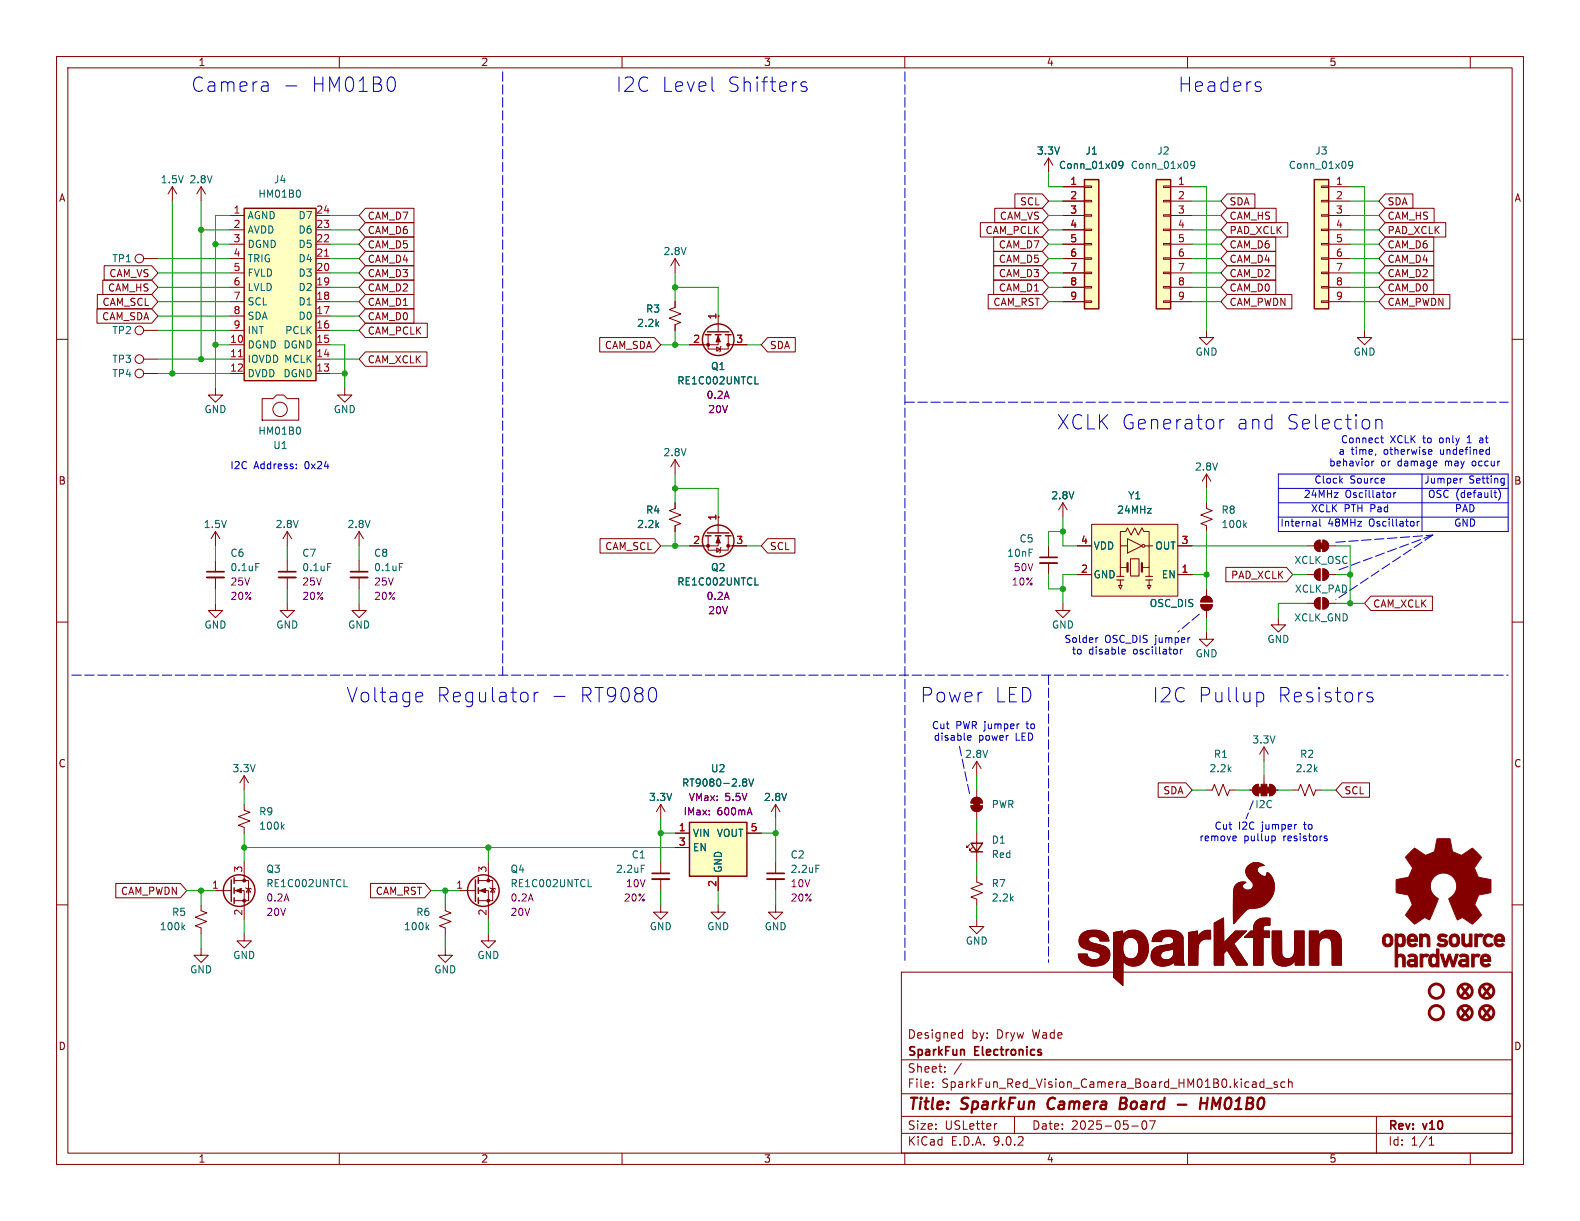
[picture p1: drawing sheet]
<svg xmlns="http://www.w3.org/2000/svg" width="279mm" height="216mm" viewBox="0 0 279 216" stroke-linecap="round" stroke-linejoin="round" font-family="sans-serif">
<g fill="none" stroke="#840000" stroke-width=".18">
<path d="M10 10h259.4v195.9h-259.4zM12 12h255.4v191.9h-255.4zM60 10v2M110 10v2M160 10v2M210 10v2M260 10v2M119.4 45.7l.7 1.3M119.4 45.7v2.6M119.4 45.7l-.8 1.3M10 60h2M25.4 63.5h2.5"/>
<path d="M267.4 60h2M10 110h2M267.4 110h2M137.2 142.2l.7 1.3M137.2 142.2v2.6M137.2 142.2l-.8 1.3M10 160h2M159.4 171.9h108v32h-108zM267.4 160h2M159.4 197.4h108M159.4 193.4h108M159.4 187.4h108"/>
<path d="M164.9 192.1v.2M164.9 191.4v.1M167.1 189.4v.2M167.1 188.7v.1M169.8 182.6l.4 .1M170 188l-1.3 1.9M170.2 182.1v1.5M170.2 183.5l-.4 .1M176.3 198.7l-.3 .1M179.4 197.4v3M200.1 199.1h1.2M202.1 198.3l.2-.1a.81 .81 0 0 1 .6 .6 .81 .81 0 0 1-.3 .8l-.2 .1a.81 .81 0 0 1-.3-1.4z"/>
<path d="M203.3 198.2h1l-.7 1.5M223.5 190.8v1.5M223.5 191.4l-.4-.1-.3 .3v.4l.1 .2h.6M223.9 192.4h1.1M225.9 191.4l-.4-.1-.2 .2 .1 .2 .5 .2v.3h-.6M227.2 191.4l-.4-.1-.3 .3v.4l.1 .2h.6M227.9 191.4l.2-.1 .3 .1 .1 .9M227.9 190.8v1.5M243.4 197.4v6.5M60 203.9v2M110 203.9v2M159.4 200.4h108"/>
<path d="M160 203.9v2M210 203.9v2M252.7 202.5h.9M252.7 201.4l.4-.4v1.5M260 203.9v2"/>
<circle cx="24.6" cy="63.5" r=".76"/>
</g>
<path d="M185.5 194.4a1.27 1.27 0 0 0 0 1.6M198.1 195.1h.7M198.8 195.1l.3 .1M198.9 194.1h-.7l-.2 2 .9-.1M199 195l-.2 .1M208.3 195.3h1.5M212.3 195.1h1.1M212.4 194.1l-.2 2M213.6 194.1l-.3 2M215 195.5l-.5-1.4-.2 2" fill="none" stroke="#840000" stroke-width=".4"/>
<path d="M121.9 145.4h10.2v9.5h-10.2z" fill="#ffffc2"/>
<path d="M121.9 145.4h10.2v9.5h-10.2z" fill="none" stroke="#840000" stroke-width=".25"/>
<path d="M119.4 147.3h2.5M119.4 149.9h2.5M127 154.9v2.6M132.1 147.3h2.5M35.6 160v1l1 .4-2.1 .8 2.1 .7-2.1 .8 1.1 .4v1" fill="none" stroke="#840000" stroke-width=".18"/>
<path d="M131.6 137.7h.2l.2 .3-.2 .3M131.6 138.3h.2M131.8 138.3l.2 .2v.3l-.1 .1-.3 .1M132.4 137.7l.4 1.3 .5-1.3M32.3 163.9l.4 .5M32.7 163.6l-.5 .4" fill="none" stroke="#006464" stroke-width=".18"/>
<path d="M232.4 31.8h2.5v22.8h-2.5z" fill="#ffffc2"/>
<g fill="none" stroke="#840000" stroke-width=".25">
<path d="M232.4 31.8h2.5v22.8h-2.5zM124.7 94.7h1M125.1 94.2h3.8M126.5 94.7h1M128.3 94.7h1M40.9 155.6v3.8M41.4 155.2v1M41.4 157v1M41.4 158.8v1M84.1 155.6v3.8M84.6 155.2v1M84.6 157v1"/>
<path d="M84.6 158.8v1"/>
<circle cx="127" cy="95.6" r="2.79"/>
<circle cx="42.3" cy="157.5" r="2.79"/>
<circle cx="85.5" cy="157.5" r="2.79"/>
</g>
<g fill="none" stroke="#840000" stroke-width=".18">
<path d="M30.5 33l.7 1.3M30.5 33v2.6M30.5 33l-.8 1.3M35.6 33l.7 1.3M35.6 33v2.6M35.6 33l-.8 1.3M233.7 32.9h1.2v.2h-1.2zM233.7 35.4h1.2v.3h-1.2zM233.7 38h1.2v.2h-1.2zM234.9 33h3.9M234.9 35.6h3.9M234.9 38.1h3.9"/>
<path d="M233.7 40.5h1.2v.3h-1.2zM233.7 43.1h1.2v.2h-1.2zM233.7 45.6h1.2v.2h-1.2zM233.7 48.1h1.2v.3h-1.2zM233.7 50.7h1.2v.2h-1.2zM233.7 53.2h1.2v.3h-1.2zM234.9 40.6h3.9M234.9 43.2h3.9M234.9 45.7h3.9M234.9 48.3h3.9M234.9 50.8h3.9M234.9 53.3h3.9"/>
<path d="M46.4 70.5h1.9l.6-.6h1.3l.6 .6h2v3.8h-6.4zM61 68.6v1.3h1.2l-1.2 1.2-1.3-1.2h1.3M50.8 94v2.5M50.8 99.1v2M50.8 94l.8 1.3M50.8 94l-.8 1.3M119.4 88.9v1l-1 .4 2 .8-2 .7 2 .8-1 .4v1M125.2 94.7v2.6h3.6v-2.6M126.7 96.9l.7 .4-.7 .4zM127 94.7v1.8h-5.1M127 91.4v2.8M127.5 96.8l-.1 .1v.8l-.1 .1"/>
<path d="M128.8 96.5h3.3M50.8 106.7v1.3h1.3l-1.3 1.2-1.3-1.2h1.3M50.8 102.1v2M43.2 137.2v2.5M43.2 137.2l-.8 1.2M43.2 137.2l.7 1.2M213.4 139.7h1l.4-1 .7 2 .8-2 .7 2 .4-1h1M38.1 157.5h2.8M41.4 155.7h2.5v3.6h-2.5M41.4 157.5h1.8v5.1M43.2 142.2v1.1l1 .3-2 .8 2 .8-2 .7 1 .4v1M43.2 152.4v3.3"/>
<path d="M43.4 157l.2 .1h.7l.1 .1M43.9 157.1l.4 .6h-.7zM81.3 157.5h2.8M84.6 155.7h2.5v3.6h-2.5M84.6 157.5h1.8v5.1M86.4 152.4v3.3M86.6 157l.1 .1h.8l.1 .1M87.1 157.1l.4 .6h-.8zM116.8 142.2v2.6M116.8 152.4v2M116.8 155.4v2.1M116.8 142.2l-.7 1.3"/>
<path d="M116.8 142.2l.8 1.3M137.2 152.4v2M137.2 155.4v2.1M43.2 165.1v1.3h1.2l-1.2 1.2-1.3-1.2h1.3M78.7 160v1l1.1 .4-2.1 .8 2.1 .7-2.1 .8 1 .4v1M86.4 165.1v1.3h1.2l-1.2 1.2-1.3-1.2h1.3M116.8 160v1.3h1.3l-1.3 1.3-1.2-1.3h1.2M127 160v1.3h1.3l-1.3 1.3-1.3-1.3h1.3M137.2 160v1.3h1.2l-1.2 1.3-1.3-1.3h1.3"/>
<circle cx="49.5" cy="72.4" r="1.27"/>
</g>
<path d="M239.2 29.1l-.2 .2-.4-.1-.1-.1 .1-.5 .4-.1 .2 .1a.84 .84 0 0 1-.3 1.2h-.3M53 75.6l.1 .4-.1 .7M57.9 99.6h.6M133.5 103.4h.6M49.9 146.1l.3 .5M50.2 145.8l-.4 .5M60.8 156.8h.6M104 156.8h.6M113.4 153h.6M144.3 153h.6M75.5 163.9l.3 .5M75.8 163.6l-.4 .4" fill="none" stroke="#006464" stroke-width=".18"/>
<path d="M49.3 101.1h3M115.3 154.4h3.1M135.6 154.4h3.1" fill="none" stroke="#840000" stroke-width=".3"/>
<path d="M49.3 102.1h3M115.3 155.4h3.1M135.6 155.4h3.1" fill="none" stroke="#840000" stroke-width=".33"/>
<g fill="#840000" stroke="#840000" stroke-width=".18">
<path d="M84.8 157.5l1.1-.4v.8z"/>
<path d="M41.7 157.5l1-.4v.8z"/>
<path d="M127 95l.4 1h-.8z"/>
<circle cx="86.4" cy="155.7" r=".25"/>
<circle cx="86.4" cy="159.3" r=".25"/>
<circle cx="43.2" cy="155.7" r=".25"/>
<circle cx="43.2" cy="159.3" r=".25"/>
<circle cx="128.8" cy="96.5" r=".25"/>
<circle cx="125.2" cy="96.5" r=".25"/>
</g>
<path d="M204.5 31.8h2.5v22.8h-2.5z" fill="#ffffc2"/>
<g fill="none" stroke="#840000" stroke-width=".25">
<path d="M204.5 31.8h2.5v22.8h-2.5zM124.7 59.2h1M125.1 58.7h3.8M126.5 59.2h1M128.3 59.2h1"/>
<circle cx="127" cy="60.1" r="2.79"/>
</g>
<g fill="none" stroke="#840000" stroke-width=".18">
<path d="M205.7 32.9h1.3v.2h-1.3zM205.7 35.4h1.3v.3h-1.3zM205.7 38h1.3v.2h-1.3zM207 33h3.8M207 35.6h3.8M207 38.1h3.8M25.4 45.7h2.5M25.4 58.4h2.5M125.2 59.2v2.5h3.6v-2.5M127 59.2v1.8h-5.1M127 55.9v2.8M205.7 40.5h1.3v.3h-1.3z"/>
<path d="M205.7 43.1h1.3v.2h-1.3zM205.7 45.6h1.3v.2h-1.3zM205.7 48.1h1.3v.3h-1.3zM205.7 50.7h1.3v.2h-1.3zM205.7 53.2h1.3v.3h-1.3zM207 40.6h3.8M207 43.2h3.8M207 45.7h3.8M207 48.3h3.8M207 50.8h3.8M207 53.3h3.8M126.7 61.3l.7 .4-.7 .4z"/>
<path d="M127.5 61.2l-.1 .1v.8l-.1 .1M128.8 61h3.3M119.4 81.3l.7 1.3M119.4 81.3v2.5M119.4 81.3l-.8 1.3M35.6 167.6v1.3h1.2l-1.2 1.3-1.3-1.3h1.3M78.7 167.6v1.3h1.3l-1.3 1.3-1.2-1.3h1.2"/>
<circle cx="24.6" cy="58.4" r=".76"/>
<circle cx="24.6" cy="45.7" r=".76"/>
</g>
<path d="M211.3 29.1l-.3 .2-.3-.1-.2-.1 .2-.5 .3-.1 .2 .1a.84 .84 0 0 1-.3 1.2h-.2M133.5 67.9h.6" fill="none" stroke="#006464" stroke-width=".18"/>
<g fill="#840000" stroke="#840000" stroke-width=".18">
<path d="M127 59.4l.4 1.1h-.8z"/>
<circle cx="128.8" cy="61" r=".25"/>
<circle cx="125.2" cy="61" r=".25"/>
</g>
<path d="M191.8 31.8h2.5v22.8h-2.5z" fill="#ffffc2"/>
<path d="M191.8 31.8h2.5v22.8h-2.5z" fill="none" stroke="#840000" stroke-width=".25"/>
<g fill="none" stroke="#840000" stroke-width=".18">
<path d="M185.4 27.9l-.7 1.3M185.4 27.9l.8 1.3M185.4 27.9v2.6M188 33h3.8M188 35.6h3.8M188 38.1h3.8M191.8 32.9h1.2v.2h-1.2zM191.8 35.4h1.2v.3h-1.2zM191.8 38h1.2v.2h-1.2zM119.4 53.3v1.1l-1 .3 2 .8-2 .8 2 .7-1 .4v1M188 40.6h3.8M188 43.2h3.8"/>
<path d="M188 45.7h3.8M188 48.3h3.8M188 50.8h3.8M188 53.3h3.8M191.8 40.5h1.2v.3h-1.2zM191.8 43.1h1.2v.2h-1.2zM191.8 45.6h1.2v.2h-1.2zM191.8 48.1h1.2v.3h-1.2zM191.8 50.7h1.2v.2h-1.2zM191.8 53.2h1.2v.3h-1.2zM25.4 66h2.5M38.1 68.6v1.3h1.3l-1.3 1.2-1.3-1.2h1.3"/>
<path d="M38.1 94v2.5M38.1 99.1v2M38.1 94l.8 1.3M38.1 94l-.8 1.3M63.5 94l.8 1.3M63.5 94v2.5M63.5 99.1v2M63.5 94l-.8 1.3M38.1 106.7v1.3h1.3l-1.3 1.2-1.3-1.2h1.3M38.1 102.1v2M63.5 106.7v1.3h1.3l-1.3 1.2-1.3-1.2h1.3M63.5 102.1v2"/>
<circle cx="24.6" cy="66" r=".76"/>
</g>
<path d="M198.6 29.1l-.3 .2-.3-.1-.2-.1 .2-.5 .3-.1 .2 .1a.84 .84 0 0 1-.3 1.2h-.2M45.2 99.6h.6M70.6 99.6h.6" fill="none" stroke="#006464" stroke-width=".18"/>
<path d="M36.6 101.1h3M62 101.1h3" fill="none" stroke="#840000" stroke-width=".3"/>
<path d="M36.6 102.1h3M62 102.1h3" fill="none" stroke="#840000" stroke-width=".33"/>
<path d="M43.2 36.8h12.7v30.5h-12.7z" fill="#ffffc2"/>
<path d="M43.2 36.8h12.7v30.5h-12.7zM171.7 149.1h2l-1 1.5zM171.7 150.6h2" fill="none" stroke="#840000" stroke-width=".25"/>
<g fill="none" stroke="#840000" stroke-width=".18">
<path d="M40.6 38.1h2.6M55.9 38.1h2.5M40.6 40.6h2.6M40.6 43.2h2.6M40.6 45.7h2.6M40.6 48.3h2.6M40.6 50.8h2.6M40.6 53.3h2.6M40.6 55.9h2.6M40.6 58.4h2.6M55.9 40.6h2.5M55.9 43.2h2.5"/>
<path d="M55.9 45.7h2.5M55.9 48.3h2.5M55.9 50.8h2.5M55.9 53.3h2.5M55.9 55.9h2.5M55.9 58.4h2.5M213.4 58.4v1.3h1.2l-1.2 1.3-1.3-1.3h1.3M241.3 58.4v1.3h1.3l-1.3 1.3-1.3-1.3h1.3M40.6 61h2.6M40.6 63.5h2.6M40.6 66h2.6M55.9 61h2.5"/>
<path d="M55.9 63.5h2.5M55.9 66h2.5M185.4 96.5v2.1M185.4 99.6v2M188 88.9l.7 1.3M188 88.9v2.5M188 88.9l-.8 1.3M213.4 88.9v1l1 .4-2.1 .8 2.1 .7-2.1 .8 1.1 .4v1M213.4 83.8v2.6M213.4 83.8l.7 1.3M213.4 83.8l-.8 1.3M231.1 96.5h1.3"/>
<path d="M232.7 95.8l.7-.3v2a1.02 1.02 0 0 1-.9-.6 1.02 1.02 0 0 1 .2-1.1zM233.9 95.5a1.02 1.02 0 0 1 1 1 1.02 1.02 0 0 1-1 1zM234.9 96.5h1.3M188 106.7v1.3h1.2l-1.2 1.2-1.3-1.2h1.3M212.3 106.9h2.1a1.02 1.02 0 0 1-1 1 1.02 1.02 0 0 1-1.1-1zM212.6 105.7a1.02 1.02 0 0 1 1.1-.2 1.02 1.02 0 0 1 .7 .9h-2.1zM213.4 111.8v1.2h1.2l-1.2 1.3-1.3-1.3h1.3M213.4 104.1v1.3M213.4 108v1.2M226.1 109.2v1.3h1.2l-1.2 1.3-1.3-1.3h1.3M231.1 106.7h1.3M231.1 101.6h1.3"/>
<path d="M232.7 106l.7-.3v2a1.02 1.02 0 0 1-.9-.6 1.02 1.02 0 0 1 .2-1.1zM232.7 100.9l.7-.3v2a1.02 1.02 0 0 1-.9-.6 1.02 1.02 0 0 1 .2-1.1zM233.9 105.7a1.02 1.02 0 0 1 1 1 1.02 1.02 0 0 1-1 1zM233.9 100.6a1.02 1.02 0 0 1 1 1 1.02 1.02 0 0 1-1 1zM234.9 106.7h1.3M234.9 101.6h1.3M172.7 134.6v2.6M172.7 139.7v1.3M172.7 134.6l.8 1.3M172.7 134.6l-.7 1.3M221 139.7h1.2M221.8 139l.7-.3v2a1.02 1.02 0 0 1-.9-.6 1.02 1.02 0 0 1 .2-1.1z"/>
<path d="M223.5 132.1l-.7 1.3M223.5 132.1l.8 1.3M223.5 132.1v2.5M223.5 137.2v1.5M224.5 138.7a1.02 1.02 0 0 1 1 1 1.02 1.02 0 0 1-1 1zM224.8 139.7h1.3M228.6 139.7h1l.4-1 .8 2 .7-2 .8 2 .4-1h1M171.4 149.4l-.5 .5v-.3v.3h.3M171.7 142.5h2a1.02 1.02 0 0 1-1 1 1.02 1.02 0 0 1-1-1zM172 149.9l-.6 .5v-.3v.3h.3M172 141.3a1.02 1.02 0 0 1 1.1-.2 1.02 1.02 0 0 1 .6 .9h-2zM172.7 154.9v1.1l1 .3-2 .8 2 .8-2 .7 1 .4v1"/>
<path d="M172.7 143.5v1.3M172.7 147.3v5.1M172.7 162.6v1.2h1.3l-1.3 1.3-1.3-1.3h1.3"/>
</g>
<path d="M57.4 45.3h.7M42.2 63.1h.7" fill="none" stroke="#a90000" stroke-width=".18"/>
<path d="M53 33.7l.1 .4-.1 .6M220.1 92.8l.3 .5M220.4 92.4l-.5 .5" fill="none" stroke="#006464" stroke-width=".18"/>
<g fill="#840000" stroke="#840000" stroke-width=".18">
<path d="M232.7 106l.7-.3v2a1.02 1.02 0 0 1-.9-.6 1.02 1.02 0 0 1 .2-1.1z"/>
<path d="M233.9 105.7a1.02 1.02 0 0 1 1 1 1.02 1.02 0 0 1-1 1z"/>
<path d="M172.2 141.7h1v1h-1z"/>
<path d="M171.7 142.5h2a1.02 1.02 0 0 1-1 1 1.02 1.02 0 0 1-1-1z"/>
<path d="M172 141.3a1.02 1.02 0 0 1 1.1-.2 1.02 1.02 0 0 1 .6 .9h-2z"/>
<path d="M212.3 106.9h2.1a1.02 1.02 0 0 1-1 1 1.02 1.02 0 0 1-1.1-1z"/>
<path d="M212.6 105.7a1.02 1.02 0 0 1 1.1-.2 1.02 1.02 0 0 1 .7 .9h-2.1z"/>
<path d="M244.7 165.4a.97 .97 0 0 1 1.2-.1 .97 .97 0 0 1 .4 1.1 .94 .94 0 0 1-1 1 .94 .94 0 0 1-.8-1.1h.4a.5 .5 0 0 0 .5 .7 .5 .5 0 0 0 .5-.7 .49 .49 0 0 0-.5-.7 .49 .49 0 0 0-.5 .7h-.4v-.5z"/>
<path d="M246.7 165.2h.5v.2a.81 .81 0 0 1 .9-.2 .81 .81 0 0 1 .4 1v.1a.82 .82 0 0 1-.3 1 .82 .82 0 0 1-1-.1v1.7a.81 .81 0 0 1 1-.1 .81 .81 0 0 1 .3 1v1.2h-.4l-.1-1.2a.47 .47 0 0 0-.4-.7 .47 .47 0 0 0-.4 .7v1.2h-.5v-4.7h.5a.47 .47 0 0 0 .3 .7 .47 .47 0 0 0 .5-.6 .49 .49 0 0 0-.1-.7 .49 .49 0 0 0-.7 .1v.5h-.5z"/>
<path d="M249 169a.99 .99 0 0 1 1.2-.2 .99 .99 0 0 1 .4 1.2v1h-.4v-.2l-.3 .2a.78 .78 0 0 1-1.1-.8h.5a.47 .47 0 0 0 .5 .3 .47 .47 0 0 0 .4-.5 .76 .76 0 0 0-.9 .2h-.5a.77 .77 0 0 1 1-.6h.4a.48 .48 0 0 0-.3-.5 .48 .48 0 0 0-.6 .2z"/>
<path d="M249.1 165.4a.92 .92 0 0 1 1-.2 .92 .92 0 0 1 .6 .9v.4h-1.4a.65 .65 0 0 0 .4 .5 .65 .65 0 0 0 .7-.2l.2 .3a1.05 1.05 0 0 1-1.3 .2 1.05 1.05 0 0 1-.5-1.2h1.4a.47 .47 0 0 0-.5-.5 .47 .47 0 0 0-.4 .5h-.5z"/>
<path d="M251 165.2h.5v.2a.84 .84 0 0 1 1-.1 .84 .84 0 0 1 .4 1v1.1h-.5v-1.1a.48 .48 0 0 0-.4-.7 .48 .48 0 0 0-.5 .7v1.1h-.5z"/>
<path d="M251.1 168.7h.5v.2a.78 .78 0 0 1 1.1 0l-.4 .4a.53 .53 0 0 0-.6 0 .53 .53 0 0 0-.1 .7v1h-.5z"/>
<path d="M254 167.8h.5v3.2h-.5v-.2a.84 .84 0 0 1-1 0 .84 .84 0 0 1-.3-1h.4a.48 .48 0 0 0 .5 .7 .48 .48 0 0 0 .4-.7 .48 .48 0 0 0-.4-.7 .48 .48 0 0 0-.5 .7h-.4a.83 .83 0 0 1 .3-1 .83 .83 0 0 1 1 .1z"/>
<path d="M254.4 165.3l.3-.1h.6l.7 .2-.3 .4-.2-.1a.52 .52 0 0 0-.8 .1l.1 .2a1.01 1.01 0 0 1 1.2 .7 1.05 1.05 0 0 1-1.8 .5l-.1-.2 .3-.3a.7 .7 0 0 0 1.1 0l-.3-.2a.73 .73 0 0 1-.8-.3 .73 .73 0 0 1 0-.9z"/>
<path d="M254.7 168.7h.5l.4 1.5 .4-1a.37 .37 0 0 1 .1-.4 .37 .37 0 0 1 .4-.1l.5 1.5 .4-1.5h.5l-.7 2.3h-.4l-.5-1.6-.3 1.1a.39 .39 0 0 1-.2 .4 .39 .39 0 0 1-.4 .1z"/>
<path d="M256.6 165.3a.98 .98 0 0 1 1.2 0 .98 .98 0 0 1 .3 1.2 .92 .92 0 0 1-.9 .9 .92 .92 0 0 1-.9-1h.4a.49 .49 0 0 0 .6 .6 .49 .49 0 0 0 .4-.7 .49 .49 0 0 0-.5-.7 .49 .49 0 0 0-.5 .6v.2h-.4v-.7z"/>
<path d="M258.1 169a.97 .97 0 0 1 1.2-.3 .97 .97 0 0 1 .4 1.3v1h-.4v-.2a.81 .81 0 0 1-1.4-.5h.5a.48 .48 0 0 0 .5 .3 .48 .48 0 0 0 .4-.6h-.7l-.2 .3h-.5a.77 .77 0 0 1 1-.7h.4a.48 .48 0 0 0-.3-.5 .48 .48 0 0 0-.6 .2z"/>
<path d="M258.5 165.2h.5v.9a.52 .52 0 0 0 .1 .7 .52 .52 0 0 0 .7 0v-1.6h.5v2.2h-.5v-.2l-.3 .2a.79 .79 0 0 1-1-.5z"/>
<path d="M249.7 150.4l.5-.4 1.5 1a.58 .58 0 0 0 .9 0l.7-.3a.61 .61 0 0 0 .5-.8l.3-1.6h2.2l.1 .1 .4 1.7a.58 .58 0 0 0 .6 .7l.7 .3a.58 .58 0 0 0 .9-.2l1.4-.9 1.6 1.6-1.2 1.9 .6 1.6 2.3 .5v1.8a.36 .36 0 0 1-.1 .4 .36 .36 0 0 1-.4 .1l-1.7 .4-.5 1.2a.61 .61 0 0 0 .1 1l.9 1.3-1.6 1.6-1.6-1a.52 .52 0 0 0-.8 .1l-.2 .1a.34 .34 0 0 1-.3-.4l-1.3-3.3a2.36 2.36 0 0 0 1.3-3 2.36 2.36 0 0 0-3-1.4 2.36 2.36 0 0 0-1.4 3l.3 .7 .6 .5a.38 .38 0 0 1 .3 .2 .38 .38 0 0 1-.1 .5l-1.4 3.2-.9-.3-1.7 1.1-1.5-1.4a.3 .3 0 0 1-.2-.3 .3 .3 0 0 1 .3-.3l.9-1.4-.5-1.3a.6 .6 0 0 0-.7-.6l-1.6-.3v-2.2l2.1-.5 .6-1.2a.48 .48 0 0 0 0-.7l-1.1-1.6z"/>
<path d="M260.2 168.7h.5v.3a.69 .69 0 0 1 1-.1 .66 .66 0 0 1-.8 .3l-.2 .4v1.4h-.5z"/>
<path d="M260.8 165.2h.4v.2l.5-.3 .4 .1 .2 .1-.1 .2a.27 .27 0 0 1-.5 .1l-.4 .2-.1 1.6h-.4z"/>
<path d="M262.1 168.9a.98 .98 0 0 1 1.2 0 .98 .98 0 0 1 .3 1.1h-1.4a.58 .58 0 0 0 .4 .6 .58 .58 0 0 0 .7-.2l.3 .2a1.05 1.05 0 0 1-1.3 .3 1.05 1.05 0 0 1-.5-1.3h1.4a.47 .47 0 0 0-.5-.5 .47 .47 0 0 0-.5 .5h-.4z"/>
<path d="M262.6 165.4a1.05 1.05 0 0 1 1.5 .1l-.3 .3a.63 .63 0 0 0-.9-.1 .63 .63 0 0 0-.1 .9 .57 .57 0 0 0 1 .1l.2 .3a1.04 1.04 0 0 1-1.3 .2 1.04 1.04 0 0 1-.4-1.3z"/>
<path d="M264.6 165.3a.99 .99 0 0 1 1.1 0 .99 .99 0 0 1 .4 1.2h-1.4a.64 .64 0 0 0 1 .3l.1 .1a.27 .27 0 0 1 .1 .3 .27 .27 0 0 1-.3 .2 1.03 1.03 0 0 1-1.1-.2 1.03 1.03 0 0 1-.3-1.1h1.4a.47 .47 0 0 0-.5-.5 .47 .47 0 0 0-.4 .5h-.5z"/>
<path d="M191.2 165.3a3.7 3.7 0 0 1 4.3-.2l.5 .7 .1 .6h-1.6a1.16 1.16 0 0 0-1.7-.7 .55 .55 0 0 0-.3 .6 .55 .55 0 0 0 .6 .4l1 .3a2.36 2.36 0 0 1 2.1 1.4 2.05 2.05 0 0 1-2.2 2.4 3.3 3.3 0 0 1-3.1-1.1l-.2-1h1.6a1.25 1.25 0 0 0 1 1 1.25 1.25 0 0 0 1.3-.7 .74 .74 0 0 0-.8-.7l-.4-.1a3.1 3.1 0 0 1-2.5-1.2l-.1-.9z"/>
<path d="M196.9 164.9l1.6-.3v.8a2.5 2.5 0 0 1 2.6-.8 2.5 2.5 0 0 1 1.8 2 3.1 3.1 0 0 1-2.3 4.2 2.38 2.38 0 0 1-2-.9v4.4l-1.7-1.5v-5.1h1.6a1.53 1.53 0 0 0 1.9 1.8 2.11 2.11 0 0 0 .9-2.7 1.39 1.39 0 0 0-1.7-1 1.39 1.39 0 0 0-1 1.6l-.1 .3h-1.6z"/>
<path d="M204.3 165.1a4.1 4.1 0 0 1 4.4-.1l.5 .7 .1 4.1 .1 .9-1.7-.1-.1-.5a2.79 2.79 0 0 1-3.8-.1l-.2-.5v-.6h1.6a.98 .98 0 0 0 1.5 .8 1.57 1.57 0 0 0 .8-1.9l-.6 .2a1.89 1.89 0 0 0-1.6 .6l-.1 .3h-1.6a1.78 1.78 0 0 1 1.9-1.7l.5-.1a1.43 1.43 0 0 0 1.6-.6 .79 .79 0 0 0-1-.9 .96 .96 0 0 0-1.2 .9h-1.7l.2-.8z"/>
<path d="M210.2 164.9l1.5-.3 .1 1.1a2.13 2.13 0 0 1 2.3-1.2v1.5h-.5a1.6 1.6 0 0 0-1.7 2l-.1 2.7h-1.6z"/>
<path d="M214.7 163.2l1.7-.9v4.4l2.1-2.1h1.9l-2.2 2.3 2.4 3.7-1.9 .1-1.7-2.7-.6 .6v2.1h-1.7z"/>
<path d="M220.7 153.1a2.13 2.13 0 0 1 2.9-.1 .91 .91 0 0 0-1.3 1 1.28 1.28 0 0 0 1.6 .8l.1-.4a.78 .78 0 0 1 .8 .5 3.9 3.9 0 0 1-.1 4.1 3.9 3.9 0 0 1-3.8 1.6 8.1 8.1 0 0 0-2.5 2.4l-.3 .3v-4.2a4.1 4.1 0 0 1 .5-2.7 1.84 1.84 0 0 1 1.7-.4 .68 .68 0 0 0-.6 .8 .68 .68 0 0 0 .7 .6 .93 .93 0 0 0 1.2-.5 .93 .93 0 0 0-.4-1.2 1.79 1.79 0 0 1-.5-2.6z"/>
<path d="M222.1 163a2.63 2.63 0 0 1 2.5-.6v1.2h-.4a.61 .61 0 0 0-.7 .1 .61 .61 0 0 0-.1 .6v.3h1.1v1.2h-1.1v4.9h-1.7v-4.9h-1.7l1.2-1.2h.5l.1-1.1z"/>
<path d="M225 164.6h1.6l.1 4.1a1.18 1.18 0 0 0 1.4 .8 1.18 1.18 0 0 0 .8-1.5v-3.4h1.7v6.1h-1.6v-.9a2.34 2.34 0 0 1-3.7 .2l-.3-1z"/>
<path d="M231.5 164.6h1.6v.9a2.42 2.42 0 0 1 2.7-1 2.32 2.32 0 0 1 1.4 2.7v3.5h-1.6l-.1-3.2a1.42 1.42 0 0 0-.7-1.7 1.22 1.22 0 0 0-1.6 1.4v3.5h-1.7z"/>
<path d="M224 139.2h.5v1h-.5z"/>
<path d="M224.5 138.7a1.02 1.02 0 0 1 1 1 1.02 1.02 0 0 1-1 1z"/>
<path d="M223 138.7h1v2h-1z"/>
<path d="M222.5 139.2h.5v1h-.5z"/>
<path d="M221.8 139l.7-.3v2a1.02 1.02 0 0 1-.9-.6 1.02 1.02 0 0 1 .2-1.1z"/>
<path d="M232.7 100.9l.7-.3v2a1.02 1.02 0 0 1-.9-.6 1.02 1.02 0 0 1 .2-1.1z"/>
<path d="M233.9 100.6a1.02 1.02 0 0 1 1 1 1.02 1.02 0 0 1-1 1z"/>
<path d="M233.2 96h1v1h-1z"/>
<path d="M232.7 95.8l.7-.3v2a1.02 1.02 0 0 1-.9-.6 1.02 1.02 0 0 1 .2-1.1z"/>
<path d="M233.9 95.5a1.02 1.02 0 0 1 1 1 1.02 1.02 0 0 1-1 1z"/>
</g>
<g fill="none" stroke="#840000" stroke-width=".51">
<circle cx="254" cy="179.1" r="1.27"/>
<circle cx="254" cy="175.3" r="1.27"/>
</g>
<path d="M183.9 98.6h3" fill="none" stroke="#840000" stroke-width=".3"/>
<path d="M183.9 99.6h3" fill="none" stroke="#840000" stroke-width=".33"/>
<path d="M193 92.7h15.3v12.7h-15.3z" fill="#ffffc2"/>
<g fill="none" stroke="#840000" stroke-width=".18">
<path d="M64.6 39.4h8.6v2.5h-8.6l-1.1-1.3zM64.6 36.8h8.6v2.6h-8.6l-1.1-1.3zM173.4 39.4h10.9l1.1 1.2-1.1 1.3h-10.9zM175.9 36.8h8.4l1.1 1.3-1.1 1.3h-8.4zM179.5 34.3h4.8l1.1 1.3-1.1 1.2h-4.8zM188 33h3.8M188 35.6h3.8M188 38.1h3.8M217 34.3h4.9v2.5h-4.9l-1.1-1.2zM217 36.8h8.7v2.6h-8.7l-1.1-1.3zM217 39.4h10.7v2.5h-10.7l-1.1-1.3zM245 34.3h4.9v2.5h-4.9l-1.2-1.2z"/>
<path d="M245 36.8h8.6v2.6h-8.6l-1.2-1.3zM245 39.4h10.7v2.5h-10.7l-1.2-1.3zM17.1 54.6h9.7l1.1 1.3-1.1 1.3h-9.7zM17.2 52.1h9.6l1.1 1.2-1.1 1.3h-9.6zM18.2 49.5h8.6l1.1 1.3-1.1 1.3h-8.6zM18.4 47h8.4l1.1 1.3-1.1 1.2h-8.4zM64.6 41.9h8.6v2.6h-8.6l-1.1-1.3zM64.6 54.6h8.6v2.6h-8.6l-1.1-1.3zM64.6 57.1h11v2.6h-11l-1.1-1.3zM64.6 47h8.6v2.5h-8.6l-1.1-1.2zM64.6 49.5h8.6v2.6h-8.6l-1.1-1.3zM64.6 52.1h8.6v2.5h-8.6l-1.1-1.3z"/>
<path d="M64.6 44.4h8.6v2.6h-8.6l-1.1-1.3zM106 59.7h9.7l1.1 1.3-1.1 1.2h-9.7zM119.4 53.3v1.1M119.4 57.4v1M135.7 59.7h4.9v2.5h-4.9l-1.1-1.2zM174.7 52.1h9.6l1.1 1.2-1.1 1.3h-9.6zM175.7 44.4h8.6l1.1 1.3-1.1 1.3h-8.6zM175.7 47h8.6l1.1 1.3-1.1 1.2h-8.6zM175.7 41.9h8.6l1.1 1.3-1.1 1.3h-8.6zM175.7 49.5h8.6l1.1 1.3-1.1 1.3h-8.6zM188 40.6h3.8M188 43.2h3.8"/>
<path d="M188 45.7h3.8M188 48.3h3.8M188 50.8h3.8M188 53.3h3.8M217 41.9h8.6v2.6h-8.6l-1.1-1.3zM217 49.5h8.6v2.6h-8.6l-1.1-1.3zM217 52.1h11.4v2.5h-11.4l-1.1-1.3zM217 44.4h8.6v2.6h-8.6l-1.1-1.3zM217 47h8.6v2.5h-8.6l-1.1-1.2zM245 52.1h11.4v2.5h-11.4l-1.2-1.3zM245 49.5h8.5v2.6h-8.5l-1.2-1.3zM245 41.9h8.5v2.6h-8.5l-1.2-1.3z"/>
<path d="M245 44.4h8.5v2.6h-8.5l-1.2-1.3zM245 47h8.5v2.5h-8.5l-1.2-1.2zM64.6 62.2h10.9v2.6h-10.9l-1.1-1.3zM121.9 61h2.6M129.5 61h2.6M106.1 95.2h9.6l1.1 1.3-1.1 1.3h-9.6zM119.4 88.9v1M119.4 93v1M121.9 96.5h2.6M129.5 96.5h2.6M135.7 95.2h4.9v2.6h-4.9l-1.1-1.3zM190.5 96.5h2.5"/>
<path d="M193 92.7h15.3v12.7h-15.3zM198.1 96.5v-2.5h1l.3-.7 .6 1.3 .7-1.3 .6 1.3 .6-1.3 .3 .7h1v2.5h.6M199.4 95.3l2.5 1.2-2.5 1.3zM199.4 96.5h-1.3v3.8h1.3M199.9 98.8h1.5v3.1h-1.5zM202.4 96.5h.8v3.8h-1.3M208.3 96.5h2.5M190.5 101.6h2.5M197.5 101.9h1.3M197.5 102.6h1.3M197.8 103.5h.6l-.3 .6zM198.1 100.3v1.6"/>
<path d="M198.1 102.6v.9M202.6 101.9h1.2M202.6 102.6h1.2M202.9 103.5h.6l-.3 .6zM203.2 100.3v1.6M203.2 102.6v.9M208.3 101.6h2.5M213.4 104.1v1.3M213.4 108v1.2M216.8 100.3h10.7l1.1 1.3-1.1 1.3h-10.7zM242.4 105.4h10.9v2.6h-10.9l-1.1-1.3zM204.8 138.4h4.9l1.1 1.3-1.1 1.3h-4.9z"/>
<path d="M237.3 138.4h4.9v2.6h-4.9l-1.1-1.3zM20.5 156.2h11.4l1.1 1.3-1.1 1.3h-11.4zM65.5 156.2h9.6l1.1 1.3-1.1 1.3h-9.6zM119.4 147.3h2.5M119.4 149.9h2.5M127 154.9v2.6M132.1 147.3h2.5"/>
<circle cx="202.2" cy="96.5" r=".25"/>
</g>
<path d="M199.4 99.6v1.5M201.9 99.6v1.5" fill="none" stroke="#840000" stroke-width=".38"/>
<g fill="none" stroke="#0000c2" stroke-width=".18">
<path d="M50.6 15.2h1.9M69.8 14.1l.1 .5-.1 1.1M142.6 14.6l-.6-.1-.4 .3 .2 .4 .8 .2 .1 .3-.1 .3-.2 .2-.8-.2M222.7 15.3l.3 .4-.1 .3-.2 .2M222.7 14.5l.2 .1M215.7 74.2v1.6M216.4 74.2a.65 .65 0 0 0-.7 .4M243.3 74.2v1.6M243.3 74.4a.63 .63 0 0 1 1.1 .1v1.3M244.1 77.4h.5M244.3 77v1.1l.3 .2M252.8 79.5l.4 .1v.2l-.6 .1"/>
<path d="M259.4 78.3h.8M259.6 77.3l-.2 .1M261.8 77.4l-.1 .1M261.8 77.8l-.2 .2 .2 .3M263 79.5l.4 .1M263.4 79.1v1.2M52.4 82.8v.1M52.4 82.1v.1M226.1 83.8h40.6v10.2h-40.6zM226.1 88.9h40.6M226.1 86.4h40.6M226.1 91.4h40.6"/>
<path d="M232.7 92.3l.1 .7M232.8 93h-.1M232.8 92.5l-.1 .1M233.4 91.8v1.1l.2 .1M237 84.9l.4 .5M237.4 84.6l-.5 .5M242.6 81.5v.9M243 81.5l-.4 .3M243.3 80.3l-.1 .2M245.8 87.2l.1 .2-.1 .5M246.5 87.1v.9M246.8 87.1l-.3 .3"/>
<path d="M250.6 92.2v.8M251 92.2l-.4 .2M251.5 83.8v10.2M253.2 80.3h-.4M258.6 84.6l-.3 .1M263.4 80.3h-.4M264.2 87.1h.5M264.4 87.8l.3 .2M265 86.6a1.47 1.47 0 0 1 0 1.8M265.6 84.6h.4M266 84.6v1l-.2 .2M266 85.4h-.4"/>
<path d="M194.2 112.8l-.3 .1M198.6 114.8l.3 .1 .1 .2-.6 .1M198.9 115.6l-.3 .1M208.1 114.9l.1 .1-.1 .6M208.7 114.8v.9M208.9 114.9l-.2 .1M210.3 112.8h.1M73.9 122.4l.7 .1 .1 .5-1.2 .3M74.6 124l-.7 .1M94.5 122.4v1.7M95.2 122.4a.65 .65 0 0 0-.7 .5M98 123.1h1.9"/>
<path d="M116 122.1l.1 .4-.1 1.1M171.2 130.8h.5M171.7 130.1v.2l-.6 .2M180.1 128h.1M222.5 122.4l.7 .1 .3 .4v.7l-.2 .3-.3 .2h-.5M242.7 122.5l-.6-.1-.4 .4 .1 .3 .9 .3 .1 .2-.1 .4-.3 .1-.7-.1M218.2 147.8l.4 .1v.2l-.6 .1M218.6 148.6l-.4 .1M225.4 147.9l.1 .5-.1 .2-.4 .1M229.2 145.8h.1M234.2 148.2l.4 .1 .1 .2-.2 .2-.3-.1M234.2 147.9h.4"/>
</g>
<path d="M88.9 12.7v106.7M160 12.7v157.5M160 71.1h106.7M236.2 95.9l17.2-1.3M253.4 94.6l-17.2 11.4M253.4 94.6l-17.2 6.4M12.7 119.4h254M185.4 119.4v50.8M212.1 108.6l-3.8 3.2M171.4 140.3l-1.9-8.9M221.6 141.6l-1.3 3.2" fill="none" stroke="#0000c2" stroke-width=".18" stroke-dasharray="1.7 .6"/>
<g fill="none" stroke="#009600" stroke-width=".18">
<path d="M30.5 35.6v30.4M35.6 35.6v27.9M40.6 38.1h-2.5v30.5M58.4 38.1h5.1M185.4 30.5v2.5h2.6M185.4 35.6h2.6M185.4 38.1h2.6M210.8 35.6h5.1M210.8 33h2.6v25.4M210.8 38.1h5.1M238.8 33h2.5v25.4M238.8 35.6h5"/>
<path d="M238.8 38.1h5M27.9 53.3h12.7M27.9 50.8h12.7M27.9 45.7h12.7M27.9 48.3h12.7M27.9 55.9h12.7M27.9 58.4h12.7M35.6 40.6h5M38.1 43.2h2.5M58.4 53.3h5.1M58.4 50.8h5.1M58.4 45.7h5.1"/>
<path d="M58.4 48.3h5.1M58.4 40.6h5.1M58.4 43.2h5.1M58.4 55.9h5.1M58.4 58.4h5.1M119.4 48.3v5M119.4 58.4v2.6M119.4 50.8h7.6v5.1M185.4 53.3h2.6M185.4 50.8h2.6M185.4 45.7h2.6M185.4 48.3h2.6"/>
<path d="M185.4 40.6h2.6M185.4 43.2h2.6M210.8 53.3h5.1M210.8 50.8h5.1M210.8 45.7h5.1M210.8 48.3h5.1M210.8 40.6h5.1M210.8 43.2h5.1M238.8 53.3h5M238.8 50.8h5M238.8 45.7h5M238.8 48.3h5"/>
<path d="M238.8 40.6h5M238.8 43.2h5M27.9 63.5h12.7M27.9 66h12.7M38.1 61h2.5M58.4 61h2.6v7.6M58.4 63.5h5.1M58.4 66h2.6M116.8 61h5.1M132.1 61h2.5M38.1 96.5v2.6M50.8 96.5v2.6"/>
<path d="M63.5 96.5v2.6M116.8 96.5h5.1M119.4 83.8v5.1M119.4 94v2.5M119.4 86.4h7.6v5M132.1 96.5h2.5M188 94h-2.6v2.5M188 91.4v5.1h2.5M210.8 96.5h20.3M213.4 86.4v2.5M213.4 94v10.1M236.2 96.5h2.6v10.2"/>
<path d="M38.1 104.1v2.6M50.8 104.1v2.6M63.5 104.1v2.6M185.4 101.6v2.5h2.6M190.5 101.6h-2.5v5.1M210.8 101.6h2.6M213.4 109.2v2.6M228.6 101.6h2.5M231.1 106.7h-5v2.5M236.2 106.7h5.1M236.2 101.6h2.6M43.2 139.7v2.5"/>
<path d="M172.7 137.2v2.5M210.8 139.7h2.6M218.4 139.7h2.6M223.5 134.6v2.6M226.1 139.7h2.5M233.7 139.7h2.5M33 157.5h5.1M35.6 157.5v2.5M43.2 149.9h76.2M43.2 147.3v5.1M76.2 157.5h5.1M78.7 157.5v2.5"/>
<path d="M86.4 149.9v2.5M116.8 147.3h2.6M116.8 144.8v7.6M116.8 157.5v2.5M127 157.5v2.5M134.6 147.3h2.6M137.2 144.8v7.6M137.2 157.5v2.5M172.7 144.8v2.5M172.7 152.4v2.5M35.6 165.1v2.5M43.2 162.6v2.5"/>
<path d="M78.7 165.1v2.5M86.4 162.6v2.5M172.7 160v2.6"/>
</g>
<path d="M198.6 29.1l-.3 .2-.3-.1-.2-.1 .2-.5 .3-.1 .2 .1a.84 .84 0 0 1-.3 1.2h-.2M133.5 67.9h.6M133.5 103.4h.6M131.6 137.7h.2l.2 .3-.2 .3M131.6 138.3h.2M131.8 138.3l.2 .2v.3l-.1 .1-.3 .1M132.4 137.7l.4 1.3 .5-1.3" fill="none" stroke="#006464" stroke-width=".18"/>
<g fill="#009600" stroke="#009600" stroke-width=".18">
<circle cx="137.2" cy="147.3" r=".46"/>
<circle cx="116.8" cy="147.3" r=".46"/>
<circle cx="86.4" cy="149.9" r=".46"/>
<circle cx="119.4" cy="50.8" r=".46"/>
<circle cx="38.1" cy="43.2" r=".46"/>
<circle cx="35.6" cy="40.6" r=".46"/>
<circle cx="38.1" cy="61" r=".46"/>
<circle cx="30.5" cy="66" r=".46"/>
<circle cx="35.6" cy="63.5" r=".46"/>
<circle cx="61" cy="66" r=".46"/>
<circle cx="35.6" cy="157.5" r=".46"/>
<circle cx="43.2" cy="149.9" r=".46"/>
<circle cx="78.7" cy="157.5" r=".46"/>
<circle cx="119.4" cy="86.4" r=".46"/>
<circle cx="119.4" cy="96.5" r=".46"/>
<circle cx="119.4" cy="61" r=".46"/>
<circle cx="213.4" cy="101.6" r=".46"/>
<circle cx="238.8" cy="101.6" r=".46"/>
<circle cx="238.8" cy="106.7" r=".46"/>
<circle cx="188" cy="104.1" r=".46"/>
<circle cx="188" cy="94" r=".46"/>
</g>
<g font-size="3.5" fill="#0000c2">
<text x="33.8" y="16.5">Camera</text>
<text x="55" y="16.5">HM01B0</text>
<text x="108.9" y="16.5">I2C</text>
<text x="116.9" y="16.5">Level</text>
<text x="128.5" y="16.5">Shifters</text>
<text x="208.3" y="16.5">Headers</text>
<text x="186.8" y="76.2">XCLK Generator</text>
<text x="218.5" y="76.2">and</text>
<text x="227.3" y="76.2">Selection</text>
<text x="61.2" y="124.4">Voltage</text>
<text x="77.1" y="124.4">Regulator</text>
<text x="102.3" y="124.4">RT9080</text>
<text x="162.7" y="124.4">Power</text>
<text x="175.8" y="124.4">LED</text>
<text x="203.8" y="124.4">I2C</text>
<text x="211.8" y="124.4">Pullup</text>
<text x="225.8" y="124.4">Resistors</text>
</g>
<g font-size="3.5" fill="#840000">
<text x="257.6" y="177">x x</text>
<text x="257.6" y="180.8">x x</text>
</g>
<g font-size="2.8" fill="#840000">
<text x="160.4" y="196.8">Title:</text>
<text x="170.1" y="196.8">SparkFun</text>
<text x="186.1" y="196.8">Camera</text>
<text x="199.7" y="196.8">Board</text>
<text x="215.4" y="196.8">HM01B0</text>
</g>
<g font-size="2.1" fill="#840000">
<text x="160.4" y="183.9">Designed</text>
<text x="171.8" y="183.9">by:</text>
<text x="176.3" y="183.9">Dryw</text>
<text x="182.7" y="183.9">Wade</text>
<text x="160.4" y="189.9">Sheet:</text>
<text x="160.4" y="187.1">SparkFun</text>
<text x="172.4" y="187.1">Electronics</text>
<text x="160.4" y="192.6">File:</text>
<text x="166.5" y="192.6">SparkFun_Red_Vision_Camera_Board_HM01B0.kicad_sch</text>
<text x="160.4" y="202.8">KiCad</text>
<text x="160.4" y="200">Size:</text>
<text x="167.1" y="200">USLetter</text>
<text x="168.1" y="202.8">E.D.A.</text>
<text x="175.7" y="202.8">9.0.2</text>
<text x="182.4" y="200">Date:</text>
<text x="189.4" y="200">2025-05-07</text>
<text x="245.4" y="200.2">Rev:</text>
<text x="245.4" y="202.8">Id:</text>
<text x="249.5" y="202.8">1/1</text>
<text x="251.8" y="200.2">v10</text>
</g>
<g font-size="1.8" fill="#840000">
<text x="35" y="11.9">1</text>
<text x="85" y="11.9">2</text>
<text x="135" y="11.9">3</text>
<text x="185" y="11.9">4</text>
<text x="235" y="11.9">5</text>
<text x="10.3" y="35.9">A</text>
<text x="267.7" y="35.9">A</text>
<text x="64.9" y="41.6">CAM_D6</text>
<text x="64.9" y="39.1">CAM_D7</text>
<text x="174.2" y="41.6">CAM_PCLK</text>
<text x="176.7" y="39.1">CAM_VS</text>
<text x="180.3" y="36.5">SCL</text>
<text x="217.3" y="36.5">SDA</text>
<text x="217.3" y="39.1">CAM_HS</text>
<text x="217.3" y="41.6">PAD_XCLK</text>
<text x="245.3" y="36.5">SDA</text>
<text x="245.3" y="39.1">CAM_HS</text>
<text x="245.3" y="41.6">PAD_XCLK</text>
<text x="64.9" y="44.1">CAM_D5</text>
<text x="64.9" y="46.7">CAM_D4</text>
<text x="176.5" y="46.7">CAM_D5</text>
<text x="176.5" y="44.1">CAM_D7</text>
<text x="217.3" y="44.1">CAM_D6</text>
<text x="217.3" y="46.7">CAM_D4</text>
<text x="245.3" y="44.1">CAM_D6</text>
<text x="245.3" y="46.7">CAM_D4</text>
<text x="19" y="51.8">CAM_HS</text>
<text x="19.2" y="49.2">CAM_VS</text>
<text x="64.9" y="49.2">CAM_D3</text>
<text x="64.9" y="51.8">CAM_D2</text>
<text x="176.5" y="49.2">CAM_D3</text>
<text x="176.5" y="51.8">CAM_D1</text>
<text x="217.3" y="51.8">CAM_D0</text>
<text x="217.3" y="49.2">CAM_D2</text>
<text x="245.3" y="51.8">CAM_D0</text>
<text x="245.3" y="49.2">CAM_D2</text>
<text x="18" y="56.8">CAM_SDA</text>
<text x="18" y="54.3">CAM_SCL</text>
<text x="64.9" y="56.8">CAM_D0</text>
<text x="64.9" y="59.4">CAM_PCLK</text>
<text x="64.9" y="54.3">CAM_D1</text>
<text x="175.6" y="54.3">CAM_RST</text>
<text x="217.3" y="54.3">CAM_PWDN</text>
<text x="245.3" y="54.3">CAM_PWDN</text>
<text x="64.9" y="64.5">CAM_XCLK</text>
<text x="106.9" y="61.9">CAM_SDA</text>
<text x="136" y="61.9">SDA</text>
<text x="10.3" y="85.9">B</text>
<text x="267.7" y="85.9">B</text>
<text x="106.9" y="97.5">CAM_SCL</text>
<text x="136" y="97.5">SCL</text>
<text x="217.6" y="102.6">PAD_XCLK</text>
<text x="242.7" y="107.6">CAM_XCLK</text>
<text x="10.3" y="135.9">C</text>
<text x="267.7" y="135.9">C</text>
<text x="205.6" y="140.7">SDA</text>
<text x="237.6" y="140.7">SCL</text>
<text x="21.3" y="158.4">CAM_PWDN</text>
<text x="66.3" y="158.4">CAM_RST</text>
<text x="10.3" y="185.9">D</text>
<text x="267.7" y="185.9">D</text>
<text x="35" y="205.8">1</text>
<text x="85" y="205.8">2</text>
<text x="135" y="205.8">3</text>
<text x="185" y="205.8">4</text>
<text x="235" y="205.8">5</text>
</g>
<g font-size="1.8" fill="#006464">
<text x="183.3" y="27.5">3.3V</text>
<text x="191.8" y="27.5">J1</text>
<text x="204.5" y="27.5">J2</text>
<text x="232.5" y="27.5">J3</text>
<text x="28.3" y="32.6">1.5V</text>
<text x="33.4" y="32.6">2.8V</text>
<text x="45.6" y="35.2">HM01B0</text>
<text x="48.3" y="32.6">J4</text>
<text x="187.2" y="30.1">Conn_01x09</text>
<text x="199.9" y="30.1">Conn_01x09</text>
<text x="227.8" y="30.1">Conn_01x09</text>
<text x="43.7" y="39">AGND</text>
<text x="43.7" y="41.5">AVDD</text>
<text x="52.7" y="39">D7</text>
<text x="52.7" y="41.5">D6</text>
<text x="19.8" y="46.6">TP1</text>
<text x="43.7" y="44">DGND</text>
<text x="43.7" y="46.6">TRIG</text>
<text x="52.7" y="44">D5</text>
<text x="52.7" y="46.6">D4</text>
<text x="117.2" y="45.3">2.8V</text>
<text x="43.7" y="49.1">FVLD</text>
<text x="43.7" y="51.7">LVLD</text>
<text x="52.7" y="49.1">D3</text>
<text x="52.7" y="51.7">D2</text>
<text x="19.8" y="59.3">TP2</text>
<text x="43.7" y="54.2">SCL</text>
<text x="43.7" y="56.7">SDA</text>
<text x="43.7" y="59.3">INT</text>
<text x="50.3" y="59.3">PCLK</text>
<text x="52.7" y="54.2">D1</text>
<text x="52.7" y="56.7">D0</text>
<text x="112.6" y="58">2.2k</text>
<text x="114.1" y="55.5">R3</text>
<text x="19.8" y="64.4">TP3</text>
<text x="43.7" y="61.8">DGND DGND</text>
<text x="43.7" y="64.4">IOVDD MCLK</text>
<text x="125.6" y="65.6">Q1</text>
<text x="211.3" y="63.1">GND</text>
<text x="239.3" y="63.1">GND</text>
<text x="19.8" y="66.9">TP4</text>
<text x="43.7" y="66.9">DVDD</text>
<text x="50" y="66.9">DGND</text>
<text x="119.7" y="68.2">RE1C002UNTCL</text>
<text x="36.1" y="73.3">GND</text>
<text x="45.6" y="77.1">HM01B0</text>
<text x="58.9" y="73.3">GND</text>
<text x="48.2" y="79.6">U1</text>
<text x="117.2" y="80.9">2.8V</text>
<text x="211.2" y="83.4">2.8V</text>
<text x="185.8" y="88.5">2.8V</text>
<text x="199.4" y="88.5">Y1</text>
<text x="35.9" y="93.6">1.5V</text>
<text x="48.6" y="93.6">2.8V</text>
<text x="61.3" y="93.6">2.8V</text>
<text x="112.6" y="93.6">2.2k</text>
<text x="114.1" y="91">R4</text>
<text x="197.4" y="91">24MHz</text>
<text x="215.9" y="91">R8</text>
<text x="215.9" y="93.6">100k</text>
<text x="40.6" y="98.7">C6</text>
<text x="40.6" y="101.2">0.1uF</text>
<text x="53.3" y="98.7">C7</text>
<text x="53.3" y="101.2">0.1uF</text>
<text x="66" y="98.7">C8</text>
<text x="66" y="101.2">0.1uF</text>
<text x="125.6" y="101.2">Q2</text>
<text x="178" y="98.7">10nF</text>
<text x="180.2" y="96.1">C5</text>
<text x="193.3" y="97.4">VDD</text>
<text x="204.2" y="97.4">OUT</text>
<text x="228.8" y="99.9">XCLK_OSC</text>
<text x="119.7" y="103.7">RE1C002UNTCL</text>
<text x="193.3" y="102.5">GND</text>
<text x="203.2" y="107.5">OSC_DIS</text>
<text x="205.3" y="102.5">EN</text>
<text x="228.9" y="105">XCLK_PAD</text>
<text x="36.1" y="111.4">GND</text>
<text x="48.8" y="111.4">GND</text>
<text x="61.5" y="111.4">GND</text>
<text x="185.9" y="111.4">GND</text>
<text x="224" y="113.9">GND</text>
<text x="228.8" y="110.1">XCLK_GND</text>
<text x="211.3" y="116.4">GND</text>
<text x="221.4" y="131.7">3.3V</text>
<text x="41" y="136.8">3.3V</text>
<text x="125.6" y="136.8">U2</text>
<text x="170.6" y="134.2">2.8V</text>
<text x="213.8" y="136.8">2.2k</text>
<text x="214.6" y="134.2">R1</text>
<text x="229" y="136.8">2.2k</text>
<text x="229.8" y="134.2">R2</text>
<text x="114.7" y="141.8">3.3V</text>
<text x="120.5" y="139.3">RT9080-2.8V</text>
<text x="135" y="141.8">2.8V</text>
<text x="175.3" y="143.1">PWR</text>
<text x="221.9" y="143.1">I2C</text>
<text x="45.7" y="144.4">R9</text>
<text x="45.7" y="146.9">100k</text>
<text x="122.4" y="148.2">VIN</text>
<text x="126.7" y="148.2">VOUT</text>
<text x="175.3" y="149.4">D1</text>
<text x="47" y="154.5">Q3</text>
<text x="90.2" y="154.5">Q4</text>
<text x="108.8" y="154.5">2.2uF</text>
<text x="111.6" y="152">C1</text>
<text x="122.4" y="150.7">EN</text>
<text x="127.9" y="154.4" transform="rotate(-90 127.9 154.4)">GND</text>
<text x="139.7" y="152">C2</text>
<text x="139.7" y="154.5">2.2uF</text>
<text x="175.3" y="151.9">Red</text>
<text x="47" y="157.1">RE1C002UNTCL</text>
<text x="90.2" y="157.1">RE1C002UNTCL</text>
<text x="175.3" y="157.1">R7</text>
<text x="175.3" y="159.6">2.2k</text>
<text x="28.2" y="164.7">100k</text>
<text x="30.3" y="162.2">R5</text>
<text x="71.3" y="164.7">100k</text>
<text x="73.5" y="162.2">R6</text>
<text x="114.8" y="164.7">GND</text>
<text x="125" y="164.7">GND</text>
<text x="135.1" y="164.7">GND</text>
<text x="170.7" y="167.2">GND</text>
<text x="33.5" y="172.3">GND</text>
<text x="41.1" y="169.8">GND</text>
<text x="76.7" y="172.3">GND</text>
<text x="84.3" y="169.8">GND</text>
</g>
<g font-size="1.8" fill="#a90000">
<text x="189.2" y="32.8">1</text>
<text x="189.2" y="35.3">2</text>
<text x="208.2" y="32.8">1</text>
<text x="208.2" y="35.3">2</text>
<text x="236.1" y="32.8">1</text>
<text x="236.1" y="35.3">2</text>
<text x="41.2" y="37.8">1</text>
<text x="41.2" y="40.4">2</text>
<text x="55.8" y="37.8">24</text>
<text x="55.8" y="40.4">23</text>
<text x="189.2" y="37.8">3</text>
<text x="189.2" y="40.4">4</text>
<text x="208.2" y="37.8">3</text>
<text x="208.2" y="40.4">4</text>
<text x="236.1" y="37.8">3</text>
<text x="236.1" y="40.4">4</text>
<text x="41.2" y="42.9">3</text>
<text x="41.2" y="45.5">4</text>
<text x="55.8" y="42.9">22</text>
<text x="55.8" y="45.5">21</text>
<text x="189.2" y="42.9">5</text>
<text x="189.2" y="45.5">6</text>
<text x="208.2" y="42.9">5</text>
<text x="208.2" y="45.5">6</text>
<text x="236.1" y="42.9">5</text>
<text x="236.1" y="45.5">6</text>
<text x="41.2" y="48">5</text>
<text x="41.2" y="50.5">6</text>
<text x="41.2" y="53.1">7</text>
<text x="55.8" y="48">20</text>
<text x="55.8" y="50.5">19</text>
<text x="55.8" y="53.1">18</text>
<text x="189.2" y="48">7</text>
<text x="189.2" y="50.5">8</text>
<text x="189.2" y="53.1">9</text>
<text x="208.2" y="48">7</text>
<text x="208.2" y="50.5">8</text>
<text x="208.2" y="53.1">9</text>
<text x="236.1" y="48">7</text>
<text x="236.1" y="50.5">8</text>
<text x="236.1" y="53.1">9</text>
<text x="41.2" y="55.6">8</text>
<text x="41.2" y="58.2">9</text>
<text x="55.8" y="55.6">17</text>
<text x="55.8" y="58.2">16</text>
<text x="126.7" y="56.6" transform="rotate(-90 126.7 56.6)">1</text>
<text x="40.6" y="60.7">10</text>
<text x="40.6" y="63.2">11</text>
<text x="40.6" y="65.8">12</text>
<text x="55.8" y="60.7">15</text>
<text x="55.8" y="63.2">14</text>
<text x="55.8" y="65.8">13</text>
<text x="122.5" y="60.7">2</text>
<text x="130.1" y="60.7">3</text>
<text x="126.7" y="92.1" transform="rotate(-90 126.7 92.1)">1</text>
<text x="122.5" y="96.3">2</text>
<text x="130.1" y="96.3">3</text>
<text x="191.1" y="96.3">4</text>
<text x="191.1" y="101.3">2</text>
<text x="208.8" y="96.3">3</text>
<text x="208.8" y="101.3">1</text>
<text x="119.9" y="147.1">1</text>
<text x="119.9" y="149.6">3</text>
<text x="132.6" y="147.1">5</text>
<text x="42.9" y="154.4" transform="rotate(-90 42.9 154.4)">3</text>
<text x="86.1" y="154.4" transform="rotate(-90 86.1 154.4)">3</text>
<text x="37.4" y="157.2">1</text>
<text x="42.9" y="162" transform="rotate(-90 42.9 162)">2</text>
<text x="80.6" y="157.2">1</text>
<text x="86.1" y="162" transform="rotate(-90 86.1 162)">2</text>
<text x="126.7" y="156.9" transform="rotate(-90 126.7 156.9)">2</text>
</g>
<g font-size="1.8" fill="#840084">
<text x="124.8" y="70.7">0.2A</text>
<text x="125.1" y="73.3">20V</text>
<text x="179.2" y="101.2">50V</text>
<text x="40.6" y="103.7">25V</text>
<text x="40.6" y="106.3">20%</text>
<text x="53.3" y="103.7">25V</text>
<text x="53.3" y="106.3">20%</text>
<text x="66" y="103.7">25V</text>
<text x="66" y="106.3">20%</text>
<text x="124.8" y="106.3">0.2A</text>
<text x="178.8" y="103.7">10%</text>
<text x="125.1" y="108.8">20V</text>
<text x="121.7" y="141.8">VMax:</text>
<text x="128.2" y="141.8">5.5V</text>
<text x="120.8" y="144.4">IMax:</text>
<text x="126.8" y="144.4">600mA</text>
<text x="47" y="159.6">0.2A</text>
<text x="90.2" y="159.6">0.2A</text>
<text x="110.2" y="159.6">20%</text>
<text x="110.6" y="157.1">10V</text>
<text x="139.7" y="157.1">10V</text>
<text x="139.7" y="159.6">20%</text>
<text x="47" y="162.2">20V</text>
<text x="90.2" y="162.2">20V</text>
</g>
<g font-size="1.8" fill="#0000c2">
<text x="40.6" y="83.2">I2C</text>
<text x="44.9" y="83.2">Address:</text>
<text x="54" y="83.2">0x24</text>
<text x="234.9" y="82.7">behavior</text>
<text x="236.6" y="80.6">a</text>
<text x="237" y="78.6">Connect</text>
<text x="238.9" y="80.6">time,</text>
<text x="244.2" y="82.7">or</text>
<text x="244.8" y="80.6">otherwise</text>
<text x="245.8" y="78.6">XCLK</text>
<text x="247.3" y="82.7">damage</text>
<text x="251.8" y="78.6">to</text>
<text x="254.8" y="78.6">only</text>
<text x="254.9" y="80.6">undefined</text>
<text x="255.8" y="82.7">may</text>
<text x="259.9" y="78.6">1</text>
<text x="260.8" y="82.7">occur</text>
<text x="262.3" y="78.6">at</text>
<text x="230.5" y="88.2">24MHz</text>
<text x="232.3" y="85.7">Clock</text>
<text x="237.9" y="88.2">Oscillator</text>
<text x="238.7" y="85.7">Source</text>
<text x="251.8" y="85.7">Jumper</text>
<text x="252.4" y="88.2">OSC (default)</text>
<text x="259.8" y="85.7">Setting</text>
<text x="226.3" y="93.3">Internal</text>
<text x="231.7" y="90.8">XCLK</text>
<text x="234.8" y="93.3">48MHz</text>
<text x="237.7" y="90.8">PTH Pad</text>
<text x="242.2" y="93.3">Oscillator</text>
<text x="257" y="93.3">GND</text>
<text x="257.2" y="90.8">PAD</text>
<text x="188.1" y="113.9">Solder</text>
<text x="195.3" y="113.9">OSC_DIS</text>
<text x="204.4" y="113.9">jumper</text>
<text x="189.5" y="115.9">to</text>
<text x="192.5" y="115.9">disable</text>
<text x="200.5" y="115.9">oscillator</text>
<text x="164.7" y="129.1">Cut</text>
<text x="165" y="131.2">disable</text>
<text x="169" y="129.1">PWR jumper</text>
<text x="173" y="131.2">power</text>
<text x="179.7" y="131.2">LED</text>
<text x="181.8" y="129.1">to</text>
<text x="212" y="149">remove</text>
<text x="214.7" y="146.9">Cut</text>
<text x="219" y="146.9">I2C</text>
<text x="219.9" y="149">pullup</text>
<text x="223.3" y="146.9">jumper</text>
<text x="227" y="149">resistors</text>
<text x="230.9" y="146.9">to</text>
</g>
</svg>
